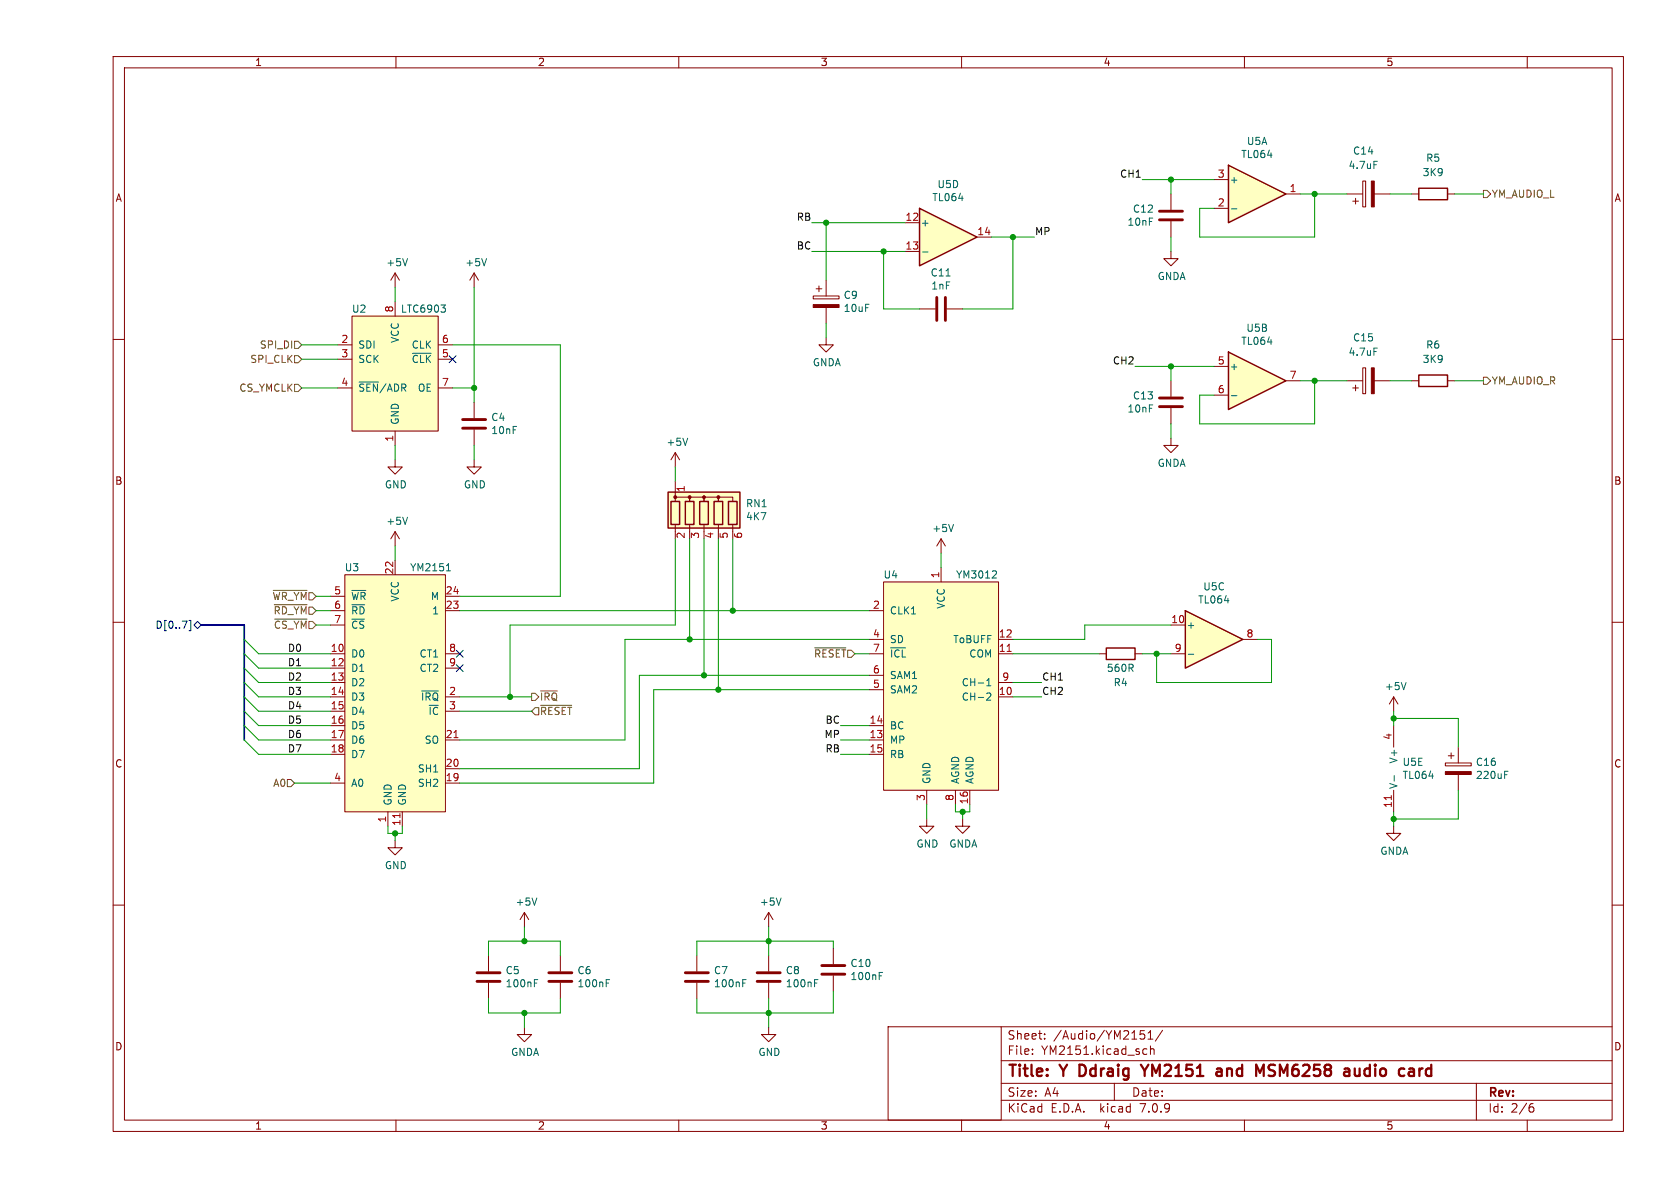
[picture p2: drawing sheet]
<svg xmlns="http://www.w3.org/2000/svg" width="297mm" height="210mm" viewBox="0 0 297 210" stroke-linecap="round" stroke-linejoin="round" font-family="sans-serif">
<g fill="none" stroke="#840000" stroke-width=".18">
<path d="M20 10h267v190h-267zM22 12h263v186h-263zM70 10v2M120 10v2M170 10v2M220 10v2M270 10v2M20 60h2M146 59.7v1.3h1.3l-1.3 1.2-1.2-1.2h1.2M285 60h2M207 77.5v1.2h1.3l-1.3 1.3-1.3-1.3h1.3M69.8 81.3v1.3h1.3l-1.3 1.2-1.2-1.2h1.2"/>
<path d="M69.8 94l-.7 1.3M69.8 94v2.5M69.8 94l.8 1.3M166.4 95.3l-.8 1.2M166.4 95.3v2.5M166.4 95.3l.7 1.2M20 110h2M194.3 115.6h1.3M200.7 115.6h1.2M285 110h2M246.4 128.3v3.8M246.4 139.7v3.8"/>
<path d="M20 160h2M285 160h2M123.2 168.9v2.8M123.2 173.7v2.8M135.9 168.9v2.8M135.9 173.7v2.8M70 198v2M120 198v2M135.9 181.6v1.3h1.3l-1.3 1.3-1.3-1.3h1.3M157 181.5h20v16.5h-20zM170 198v2M177 194.5h108"/>
<path d="M177 191.5h108M177 187.5h108M177 181.5h108M182.5 186.3v.1M182.5 185.5v.1M184.7 183.6v.1M184.7 182.8v.1M197 191.5v3M201.6 182.2h.7M201.7 182.8h.4l.3 .3-.1 .5-.6 .1M202.3 185.4l.4 .1M202.7 186.3l-.4 .1"/>
<path d="M203 182.6l.4-.4v1.5M203 183.7h.8M203.4 185.5l.2-.1 .4 .1v.9M203.4 184.9v1.5M205.5 182.1l-1.3 2M220 198v2M261 191.5v6.5M270 198v2M270.6 195.7h.3l.3 .3-.1 .5-.5 .1M271 195.1l-.4 .1"/>
</g>
<g fill="none" stroke="#840000" stroke-width=".4">
<path d="M191.3 188.2h-.5v2h.5M201.7 188.2l.7 1.1M202.4 189.3v.9M203 188.2l-.6 1.1M215.1 189l.2-.1 .6 .1 .1 1.2M216 189.4h-.7a.39 .39 0 0 0-.3 .4 .39 .39 0 0 0 .3 .4l.7-.1M222.7 189.6l.7-1.4v2M224.3 190.1l.7 .1M224.6 188.2a.49 .49 0 0 0-.3 .5 .49 .49 0 0 0 .3 .5M239.5 188.9l.1 1.2a.54 .54 0 0 0 .8-.1M240.4 188.9v1.3M250.9 188.9v1.3"/>
<path d="M251.5 188.9a.51 .51 0 0 0-.6 .4"/>
</g>
<path d="M121.2 173.5h4M121.2 172h4M133.9 173.5h4M133.9 172h4" fill="none" stroke="#840000" stroke-width=".51"/>
<path d="M72 91.4l-.4 1.3M168.6 92.7l-.5 1.3M246.5 137.1v1M131.3 173.8h.4M131.3 173.2h.6M144 173.8h.4M144 173.2h.6" fill="none" stroke="#006464" stroke-width=".18"/>
<path d="M195.6 114.6h5.1v2h-5.1z" fill="none" stroke="#840000" stroke-width=".25"/>
<path d="M246 140.6v.8" fill="none" stroke="#a90000" stroke-width=".18"/>
<path d="M162.6 36.8l10.1 5.1-10.1 5.1z" fill="#ffffc2"/>
<path d="M162.6 36.8l10.1 5.1-10.1 5.1z" fill="none" stroke="#840000" stroke-width=".25"/>
<path d="M160 39.4h2.6M160 44.5h2.6M172.7 41.9h2.6" fill="none" stroke="#840000" stroke-width=".18"/>
<path d="M163.1 44.5h1" fill="none" stroke="#006464" stroke-width=".18"/>
<path d="M209.5 108l10.2 5-10.2 5.1z" fill="#ffffc2"/>
<path d="M250.8 33.3h5.1v2h-5.1zM209.5 108l10.2 5-10.2 5.1z" fill="none" stroke="#840000" stroke-width=".25"/>
<g fill="none" stroke="#840000" stroke-width=".18">
<path d="M249.6 34.3h1.2M255.9 34.3h1.3M207 44.5v1.2h1.3l-1.3 1.3-1.3-1.3h1.3M83.8 71.1v2.8M83.8 75.9v2.8M83.8 81.3v1.3h1.3l-1.3 1.2-1.3-1.2h1.3M153.7 113h2.5M153.7 115.6h2.5M153.7 108h2.5M153.7 119.4h2.5M156.2 102.9h20.3v36.8h-20.3zM166.4 100.3v2.6"/>
<path d="M176.5 113h2.6M176.5 115.6h2.6M207 110.5h2.5M207 115.6h2.5M219.7 113h2.5M153.7 130.8h2.5M153.7 128.3h2.5M153.7 133.4h2.5M153.7 121.9h2.5M163.8 139.7v2.5M168.9 139.7v2.5M171.4 139.7v2.5"/>
<path d="M176.5 123.2h2.6M176.5 120.7h2.6M246.4 123.2l-.8 1.3M246.4 123.2v2.5M246.4 123.2l.7 1.3M255.5 134.9h4.6v.5h-4.6zM256 133.6h1M256.5 133.1v1M257.8 132.1v2.8M257.8 136.9v2.8M147.3 167.6v2.8M147.3 172.5v2.8"/>
</g>
<path d="M176 101l.2 .2-.1 .3-.7 .7h.8M210.1 115.7h.9M174.4 121.2h.8M174.4 120.3l.4-.3v1.2M174.5 122.6l.4-.1 .3 .4-.8 .9h.8M248.6 120.6l-.4 1.3M266 136.9h.4M266 136.3h.6M155.4 172.5h.5M155.4 171.9h.6" fill="none" stroke="#006464" stroke-width=".18"/>
<path d="M81.8 75.7h4.1M81.8 74.2h4.1M145.3 172.2h4.1M145.3 170.7h4.1" fill="none" stroke="#840000" stroke-width=".51"/>
<path d="M255.5 136.4h4.6v.5h-4.6z" fill="#840000" stroke="#840000" stroke-width=".18"/>
<path d="M156.2 102.9h20.3v36.8h-20.3z" fill="#ffffc2" stroke="#ffffc2" stroke-width=".18"/>
<path d="M178 115.2h.8" fill="none" stroke="#a90000" stroke-width=".18"/>
<path d="M217.2 62.2l10.1 5.1-10.1 5.1z" fill="#ffffc2"/>
<path d="M217.2 62.2l10.1 5.1-10.1 5.1zM250.8 66.3h5.1v2h-5.1z" fill="none" stroke="#840000" stroke-width=".25"/>
<g fill="none" stroke="#840000" stroke-width=".18">
<path d="M207 34.3v2.8M207 39.1v2.8M238.1 34.3h2.8M239.1 35.6h1.1M239.6 35.1v1M240.9 32h.5v4.6h-.5zM243 34.3h2.7M143.8 52.3h4.5v.5h-4.5zM144.3 51.1h1M144.8 50.5v1.1M146 49.5v2.8M146 54.4v2.8"/>
<path d="M162.6 54.6h2.8M167.4 54.6h2.8M207 67.3v2.8M207 72.1v2.8M214.6 64.8h2.6M214.6 69.9h2.6M227.3 67.3h2.6M249.6 67.3h1.2M255.9 67.3h1.3M163.8 144.8v1.3h1.3l-1.3 1.2-1.2-1.2h1.2M170.2 144.8v1.3h1.2l-1.2 1.2-1.3-1.2h1.3M99.1 168.9v2.8"/>
<path d="M99.1 173.7v2.8M135.9 161.3l-.8 1.3M135.9 161.3v2.5M135.9 161.3l.8 1.3"/>
</g>
<path d="M242.9 28.5h.6M167.2 48.8h.8M217.7 69.9h1M138.1 158.7l-.4 1.3M107.2 173.8h.4M107.2 173.2h.6" fill="none" stroke="#006464" stroke-width=".18"/>
<g fill="#840000" stroke="#840000" stroke-width=".18">
<path d="M143.8 53.8h4.5v.6h-4.5z"/>
<path d="M242.4 32h.6v4.6h-.6z"/>
</g>
<path d="M205 37.3h4M205 38.9h4M165.6 52.6v4M167.1 52.6v4M205 70.4h4M205 71.9h4M97 173.5h4.1M97 172h4.1" fill="none" stroke="#840000" stroke-width=".51"/>
<path d="M217.2 29.2l10.1 5.1-10.1 5.1z" fill="#ffffc2"/>
<path d="M217.2 29.2l10.1 5.1-10.1 5.1zM118.1 87h12.7v6.3h-12.7zM118.6 88.6h1.5v4.1h-1.5zM121.2 88.6h1.5v4.1h-1.5zM123.7 88.6h1.5v4.1h-1.5zM126.2 88.6h1.6v4.1h-1.6zM128.8 88.6h1.5v4.1h-1.5z" fill="none" stroke="#840000" stroke-width=".25"/>
<g fill="none" stroke="#840000" stroke-width=".18">
<path d="M214.6 36.8h2.6M214.6 31.8h2.6M227.3 34.3h2.6M62.2 55.9h15.3v20.3h-15.3zM69.8 48.3l-.7 1.2M69.8 48.3v2.5M69.8 53.3v2.6M69.8 48.3l.8 1.2M83.8 48.3l-.7 1.2M83.8 48.3v2.5M83.8 48.3l.8 1.2M59.7 61h2.5"/>
<path d="M59.7 63.5h2.5M59.7 68.6h2.5M69.8 76.2v2.5M77.5 61h2.5M77.5 63.5h2.5M77.5 68.6h2.5M238.1 67.3h2.8M239.1 68.6h1.1M239.6 68.1v1M240.9 65h.5v4.6h-.5zM243 67.3h2.7M69.8 99.1v2.5"/>
<path d="M119.4 88.6v-.7h2.5v.7v-.7h2.6v.7v-.7h2.5v.7v-.7h2.5v.7M119.4 80v2.6M119.4 85.1v2.5M119.4 92.7v2.6M119.4 80l-.8 1.3M119.4 80l.7 1.3M121.9 92.7v1.3M124.5 92.7v1.3M127 92.7v1.3M129.5 92.7v1.3M58.4 115.6h2.6M58.4 118.1h2.6"/>
<path d="M58.4 108h2.6M58.4 105.4h2.6M58.4 110.5h2.6M61 101.6h17.7v41.9h-17.7zM78.7 115.6h2.6M78.7 118.1h2.6M78.7 108h2.6M78.7 105.4h2.6M58.4 120.7h2.6M58.4 123.2h2.6M58.4 125.7h2.6M58.4 128.3h2.6"/>
<path d="M58.4 130.8h2.6M58.4 133.4h2.6M58.4 138.4h2.6M78.7 123.2h2.6M78.7 125.7h2.6M78.7 130.8h2.6M78.7 138.4h2.6M78.7 135.9h2.6M68.6 143.5v2.6M69.8 148.6v1.3h1.3l-1.3 1.2-1.2-1.2h1.2M71.1 143.5v2.6M246.4 146.1v1.2h1.2l-1.2 1.3-1.3-1.3h1.3"/>
<path d="M86.4 168.9v2.8M86.4 173.7v2.8M92.7 161.3l-.8 1.3M92.7 161.3v2.5M92.7 161.3l.8 1.3M92.7 181.6v1.3h1.3l-1.3 1.3-1.3-1.3h1.3"/>
</g>
<g fill="none" stroke="#006464" stroke-width=".18">
<path d="M217.7 36.9h1M72 45.7l-.4 1.3M78 53.9h.7l-.4 .5M78.5 54.4l.2 .2v.3l-.2 .3M86 45.7l-.4 1.3M63.5 67.5h3.4M72.9 62.5h3.3M121.6 77.5l-.4 1.2M242.9 61.5h.6M79.2 99.8l.1-.2v1.3M62.2 104.4h2.5M78.9 100.9h.7"/>
<path d="M74.5 122.1h3M94.9 158.7l-.4 1.3M94.5 173.8h.4M94.5 173.2h.6"/>
</g>
<g fill="#ffffc2" stroke="#ffffc2" stroke-width=".18">
<path d="M62.2 55.9h15.3v20.3h-15.3z"/>
<path d="M61 101.6h17.7v41.9h-17.7z"/>
<path d="M118.1 87h12.7v6.3h-12.7z"/>
</g>
<g fill="#840000" stroke="#840000" stroke-width=".18">
<path d="M242.4 65h.6v4.6h-.6z"/>
<circle cx="119.4" cy="87.9" r=".25"/>
<circle cx="121.9" cy="87.9" r=".25"/>
<circle cx="124.5" cy="87.9" r=".25"/>
<circle cx="127" cy="87.9" r=".25"/>
</g>
<path d="M80.3 130.4h.7M70.7 143.8v.7" fill="none" stroke="#a90000" stroke-width=".18"/>
<path d="M84.3 173.5h4.1M84.3 172h4.1" fill="none" stroke="#840000" stroke-width=".51"/>
<g fill="none" stroke="#725600" stroke-width=".18">
<path d="M262.3 33.7h.6l.6 .6-.6 .6h-.6zM52.1 67.9h.6l.6 .7-.6 .6h-.6zM52.1 62.9h.6l.6 .6-.6 .6h-.6zM52.1 60.3h.6l.6 .7-.6 .6h-.6zM262.3 66.7h.6l.6 .6-.6 .6h-.6zM48.3 104.4h6M48.5 106.9h5.8M48.5 109.4h5.8M144 114.5h5.5M50.8 137.8h.6l.7 .6-.7 .7h-.6zM94 122.6h.6l.6 .6-.6 .6h-.6zM94.6 125.1h.6v1.3h-.6l-.6-.7z"/>
<path d="M95.6 124.7h5.5M95.6 122.1h2.9"/>
</g>
<path d="M79.4 62.9l1.2 1.2M80.6 62.9l-1.2 1.2M33.4 109.7h.3v1.8h-.3M34.3 110.5l.6-.6 .7 .6-.7 .6zM80.7 117.5l1.2 1.2M80.7 115l1.2 1.2M81.9 117.5l-1.2 1.2M81.9 115l-1.2 1.2" fill="none" stroke="#000084" stroke-width=".18"/>
<path d="M35.6 110.5h7.6v20.3" fill="none" stroke="#000084" stroke-width=".3"/>
<g fill="none" stroke="#009600" stroke-width=".18">
<path d="M143.5 39.4h16.5M146 39.4v10.1M201.9 31.8h12.7M207 31.8v2.5M229.9 34.3h8.2M232.4 34.3v7.6h-20.3v-5.1h2.5M245.7 34.3h3.9M257.2 34.3h5.1M69.8 50.8v2.5M83.8 50.8v20.3M143.5 44.5h16.5M146 57.2v2.5"/>
<path d="M156.2 44.5v10.1h6.4M175.3 41.9h7.6M179.1 41.9v12.7h-8.9M207 41.9v2.6M53.3 68.6h6.4M53.3 61h6.4M53.3 63.5h6.4M69.8 78.7v2.6M80 68.6h3.8M80 61h19.1v44.4h-17.8M83.8 78.7v2.6M200.7 64.8h13.9"/>
<path d="M207 64.8v2.5M207 74.9v2.6M229.9 67.3h8.2M232.4 67.3v7.6h-20.3v-5h2.5M245.7 67.3h3.9M257.2 67.3h5.1M69.8 96.5v2.6M119.4 95.3v15.2h-29.2v12.7M119.4 82.6v2.5M121.9 95.3v17.7M124.5 95.3v24.1M127 95.3v26.6"/>
<path d="M129.5 95.3v12.7M166.4 97.8v2.5M43.2 118.1l2.5 2.6h12.7M43.2 113l2.5 2.6h12.7M43.2 115.6l2.5 2.5h12.7M55.9 108h2.5M55.9 105.4h2.5M55.9 110.5h2.5M81.3 108h72.4M151.1 115.6h2.6M153.7 113h-43.2v17.8h-29.2M153.7 119.4h-40.7v16.5h-31.7"/>
<path d="M179.1 115.6h15.2M201.9 115.6h5.1M207 110.5h-15.2v2.5h-12.7M222.2 113h2.6v7.7h-20.3v-5.1M43.2 128.3l2.5 2.5h12.7M43.2 130.8l2.5 2.6h12.7M43.2 123.2l2.5 2.5h12.7M43.2 120.7l2.5 2.5h12.7M43.2 125.7l2.5 2.6h12.7M52.1 138.4h6.3M81.3 125.7h12.7M81.3 123.2h12.7"/>
<path d="M148.6 130.8h5.1M148.6 133.4h5.1M148.6 128.3h5.1M153.7 121.9h-38.1v16.5h-34.3M179.1 120.7h5M179.1 123.2h5M246.4 127h11.4v5.1M246.4 125.7v2.6M257.8 139.7v5.1h-11.4M68.6 146.1v1.2h2.5v-1.2M69.8 147.3v1.3M163.8 142.2v2.6"/>
<path d="M168.9 142.2v1.3h2.5v-1.3M170.2 143.5v1.3M246.4 143.5v2.6M86.4 168.9v-2.5h12.7v2.5M86.4 176.5v2.6h12.7v-2.6M92.7 163.8v2.6M92.7 179.1v2.5M135.9 163.8v5.1M135.9 176.5v5.1M147.3 167.6v-1.2h-24.1v2.5M147.3 175.3v3.8h-24.1v-2.6"/>
</g>
<g fill="#009600" stroke="#009600" stroke-width=".18">
<circle cx="83.8" cy="68.6" r=".46"/>
<circle cx="204.5" cy="115.6" r=".46"/>
<circle cx="156.2" cy="44.5" r=".46"/>
<circle cx="179.1" cy="41.9" r=".46"/>
<circle cx="146" cy="39.4" r=".46"/>
<circle cx="124.5" cy="119.4" r=".46"/>
<circle cx="127" cy="121.9" r=".46"/>
<circle cx="170.2" cy="143.5" r=".46"/>
<circle cx="135.9" cy="166.4" r=".46"/>
<circle cx="135.9" cy="179.1" r=".46"/>
<circle cx="207" cy="31.8" r=".46"/>
<circle cx="207" cy="64.8" r=".46"/>
<circle cx="232.4" cy="67.3" r=".46"/>
<circle cx="232.4" cy="34.3" r=".46"/>
<circle cx="246.4" cy="127" r=".46"/>
<circle cx="246.4" cy="144.8" r=".46"/>
<circle cx="121.9" cy="113" r=".46"/>
<circle cx="90.2" cy="123.2" r=".46"/>
<circle cx="129.5" cy="108" r=".46"/>
<circle cx="92.7" cy="166.4" r=".46"/>
<circle cx="69.8" cy="147.3" r=".46"/>
<circle cx="92.7" cy="179.1" r=".46"/>
</g>
<g font-size="2.8" fill="#840000">
<text x="178" y="190.9">Title:</text>
<text x="187.7" y="190.9">Y</text>
<text x="191.7" y="190.9">Ddraig</text>
<text x="203.6" y="190.9">YM2151</text>
<text x="217.6" y="190.9">and</text>
<text x="225.3" y="190.9">MSM6258</text>
<text x="241.8" y="190.9">audio</text>
<text x="252.3" y="190.9">card</text>
</g>
<g font-size="2.1" fill="#840000">
<text x="178" y="184">Sheet:</text>
<text x="186.2" y="184">/Audio/YM2151/</text>
<text x="178" y="186.7">File:</text>
<text x="184.1" y="186.7">YM2151.kicad_sch</text>
<text x="178" y="196.9">KiCad</text>
<text x="178" y="194.1">Size:</text>
<text x="184.7" y="194.1">A4</text>
<text x="185.7" y="196.9">E.D.A.</text>
<text x="194.6" y="196.9">kicad</text>
<text x="200" y="194.1">Date:</text>
<text x="201.8" y="196.9">7.0.9</text>
<text x="263" y="194.3">Rev:</text>
<text x="263" y="196.9">Id:</text>
<text x="267.1" y="196.9">2/6</text>
</g>
<g font-size="1.8" fill="#840000">
<text x="45" y="11.9">1</text>
<text x="95" y="11.9">2</text>
<text x="145" y="11.9">3</text>
<text x="195" y="11.9">4</text>
<text x="245" y="11.9">5</text>
<text x="20.3" y="35.9">A</text>
<text x="285.3" y="35.9">A</text>
<text x="20.3" y="85.9">B</text>
<text x="285.3" y="85.9">B</text>
<text x="121.4" y="95.3" transform="rotate(-90 121.4 95.3)">2</text>
<text x="123.9" y="95.3" transform="rotate(-90 123.9 95.3)">3</text>
<text x="126.4" y="95.3" transform="rotate(-90 126.4 95.3)">4</text>
<text x="129" y="95.3" transform="rotate(-90 129 95.3)">5</text>
<text x="20.3" y="135.9">C</text>
<text x="285.3" y="135.9">C</text>
<text x="20.3" y="185.9">D</text>
<text x="285.3" y="185.9">D</text>
<text x="45" y="199.9">1</text>
<text x="95" y="199.9">2</text>
<text x="145" y="199.9">3</text>
<text x="195" y="199.9">4</text>
<text x="245" y="199.9">5</text>
</g>
<g font-size="1.8" fill="#006464">
<text x="219.3" y="28.1">TL064</text>
<text x="220.3" y="25.8">U5A</text>
<text x="239.1" y="27.5">C14</text>
<text x="252" y="28.8">R5</text>
<text x="164.7" y="35.8">TL064</text>
<text x="165.6" y="33.5">U5D</text>
<text x="217.3" y="32.6">+</text>
<text x="238.3" y="30.1">4.7uF</text>
<text x="251.4" y="31.3">3K9</text>
<text x="162.7" y="40.2">+</text>
<text x="199.2" y="40.1">10nF</text>
<text x="200.2" y="37.8">C12</text>
<text x="68.2" y="47.3">+5V</text>
<text x="82.2" y="47.3">+5V</text>
<text x="149.1" y="53">C9</text>
<text x="164.4" y="49.1">C11</text>
<text x="164.5" y="51.4">1nF</text>
<text x="204.6" y="49.7">GNDA</text>
<text x="62.1" y="55.5">U2</text>
<text x="70.8" y="55.5">LTC6903</text>
<text x="149.1" y="55.3">10uF</text>
<text x="220.2" y="58.9">U5B</text>
<text x="63.2" y="61.8">SDI</text>
<text x="63.2" y="64.4">SCK</text>
<text x="70.7" y="60.7" transform="rotate(-90 70.7 60.7)">VCC</text>
<text x="72.7" y="64.4">~{CLK}</text>
<text x="72.7" y="61.8">CLK</text>
<text x="143.6" y="64.9">GNDA</text>
<text x="217.3" y="65.6">+</text>
<text x="219.3" y="61.2">TL064</text>
<text x="238.3" y="63.1">4.7uF</text>
<text x="239.1" y="60.6">C15</text>
<text x="251.4" y="64.4">3K9</text>
<text x="252" y="61.8">R6</text>
<text x="63.2" y="69.4">~{SEN}/ADR OE</text>
<text x="200.2" y="70.8">C13</text>
<text x="70.7" y="75.2" transform="rotate(-90 70.7 75.2)">GND</text>
<text x="86.8" y="74.6">C4</text>
<text x="86.8" y="76.9">10nF</text>
<text x="199.2" y="73.1">10nF</text>
<text x="117.7" y="79">+5V</text>
<text x="204.6" y="82.7">GNDA</text>
<text x="67.9" y="86.5">GND</text>
<text x="81.9" y="86.5">GND</text>
<text x="131.8" y="89.9">RN1</text>
<text x="68.2" y="93">+5V</text>
<text x="131.8" y="92.2">4K7</text>
<text x="164.7" y="94.3">+5V</text>
<text x="60.9" y="101.2">U3</text>
<text x="72.4" y="101.2">YM2151</text>
<text x="62" y="106.3">~{WR}</text>
<text x="70.7" y="106.4" transform="rotate(-90 70.7 106.4)">VCC</text>
<text x="76.1" y="106.3">M</text>
<text x="156.1" y="102.5">U4</text>
<text x="167.2" y="107.7" transform="rotate(-90 167.2 107.7)">VCC</text>
<text x="168.9" y="102.5">YM3012</text>
<text x="211.7" y="106.9">TL064</text>
<text x="212.6" y="104.6">U5C</text>
<text x="62" y="108.8">~{RD}</text>
<text x="62" y="111.4">~{CS}</text>
<text x="76.3" y="108.8">1</text>
<text x="157.2" y="108.8">CLK1</text>
<text x="157.2" y="113.9">SD</text>
<text x="168.4" y="113.9">ToBUFF</text>
<text x="209.7" y="111.4">+</text>
<text x="62" y="116.4">D0</text>
<text x="62" y="119">D1</text>
<text x="74.1" y="116.4">CT1</text>
<text x="74.1" y="119">CT2</text>
<text x="157.2" y="116.4">~{ICL}</text>
<text x="171.3" y="116.4">COM</text>
<text x="195.6" y="119">560R</text>
<text x="62" y="121.5">D2</text>
<text x="62" y="124.1">D3</text>
<text x="74.3" y="124.1">~{IRQ}</text>
<text x="157.2" y="122.8">SAM2</text>
<text x="157.2" y="120.2">SAM1</text>
<text x="169.9" y="124.1">CH-2</text>
<text x="169.9" y="121.5">CH-1</text>
<text x="196.8" y="121.5">R4</text>
<text x="244.7" y="122.2">+5V</text>
<text x="62" y="126.6">D4</text>
<text x="62" y="129.1">D5</text>
<text x="62" y="131.7">D6</text>
<text x="75" y="131.7">SO</text>
<text x="75.6" y="126.6">~{IC}</text>
<text x="157.2" y="131.7">MP</text>
<text x="157.2" y="129.1">BC</text>
<text x="62" y="134.2">D7</text>
<text x="73.8" y="136.8">SH1</text>
<text x="157.2" y="134.2">RB</text>
<text x="247.2" y="135.1" transform="rotate(-90 247.2 135.1)">V+</text>
<text x="247.9" y="135.6">U5E</text>
<text x="247.9" y="137.9">TL064</text>
<text x="260.8" y="135.6">C16</text>
<text x="260.8" y="137.9">220uF</text>
<text x="62" y="139.3">A0</text>
<text x="69.4" y="142.5" transform="rotate(-90 69.4 142.5)">GND</text>
<text x="72" y="142.5" transform="rotate(-90 72 142.5)">GND</text>
<text x="73.8" y="139.3">SH2</text>
<text x="164.7" y="138.7" transform="rotate(-90 164.7 138.7)">GND</text>
<text x="169.8" y="138.7" transform="rotate(-90 169.8 138.7)">AGND</text>
<text x="172.3" y="138.7" transform="rotate(-90 172.3 138.7)">AGND</text>
<text x="247.2" y="139.6" transform="rotate(-90 247.2 139.6)">V-</text>
<text x="67.9" y="153.8">GND</text>
<text x="161.9" y="150">GND</text>
<text x="167.7" y="150">GNDA</text>
<text x="243.9" y="151.3">GNDA</text>
<text x="91.1" y="160.3">+5V</text>
<text x="134.2" y="160.3">+5V</text>
<text x="89.3" y="172.4">C5</text>
<text x="102" y="172.4">C6</text>
<text x="126.1" y="172.4">C7</text>
<text x="138.8" y="172.4">C8</text>
<text x="150.3" y="173.5">100nF</text>
<text x="150.3" y="171.1">C10</text>
<text x="89.3" y="174.7">100nF</text>
<text x="102" y="174.7">100nF</text>
<text x="126.1" y="174.7">100nF</text>
<text x="138.8" y="174.7">100nF</text>
<text x="90.3" y="186.9">GNDA</text>
<text x="134" y="186.9">GND</text>
</g>
<g font-size="1.8" fill="#0f0f0f">
<text x="197.9" y="31.5">CH1</text>
<text x="140.8" y="39.1">RB</text>
<text x="182.9" y="41.6">MP</text>
<text x="140.8" y="44.2">BC</text>
<text x="196.6" y="64.5">CH2</text>
<text x="50.8" y="117.8">D1</text>
<text x="50.8" y="115.3">D0</text>
<text x="50.8" y="122.9">D3</text>
<text x="50.8" y="125.5">D4</text>
<text x="50.8" y="120.4">D2</text>
<text x="184.1" y="120.4">CH1</text>
<text x="184.1" y="122.9">CH2</text>
<text x="50.8" y="128">D5</text>
<text x="50.8" y="130.5">D6</text>
<text x="145.7" y="130.5">MP</text>
<text x="145.8" y="128">BC</text>
<text x="50.8" y="133.1">D7</text>
<text x="145.8" y="133.1">RB</text>
</g>
<g font-size="1.8" fill="#a90000">
<text x="215.2" y="31.5">3</text>
<text x="227.9" y="34">1</text>
<text x="160" y="39.1">12</text>
<text x="172.7" y="41.7">14</text>
<text x="215.2" y="36.6">2</text>
<text x="160" y="44.2">13</text>
<text x="69.6" y="55.3" transform="rotate(-90 69.6 55.3)">8</text>
<text x="60.3" y="60.7">2</text>
<text x="60.3" y="63.2">3</text>
<text x="78" y="63.2">5</text>
<text x="78" y="60.7">6</text>
<text x="215.2" y="64.5">5</text>
<text x="60.3" y="68.3">4</text>
<text x="78" y="68.3">7</text>
<text x="215.2" y="69.6">6</text>
<text x="227.9" y="67.1">7</text>
<text x="69.6" y="78.2" transform="rotate(-90 69.6 78.2)">1</text>
<text x="121.4" y="87.1" transform="rotate(-90 121.4 87.1)">1</text>
<text x="131.5" y="95.3" transform="rotate(-90 131.5 95.3)">6</text>
<text x="69.6" y="101.6" transform="rotate(-90 69.6 101.6)">22</text>
<text x="59" y="105.2">5</text>
<text x="59" y="107.7">6</text>
<text x="78.7" y="107.7">23</text>
<text x="78.7" y="105.2">24</text>
<text x="154.2" y="107.7">2</text>
<text x="166.1" y="102.3" transform="rotate(-90 166.1 102.3)">1</text>
<text x="59" y="110.2">7</text>
<text x="154.2" y="112.8">4</text>
<text x="176.5" y="112.8">12</text>
<text x="207" y="110.2">10</text>
<text x="220.3" y="112.8">8</text>
<text x="58.4" y="115.3">10</text>
<text x="58.4" y="117.9">12</text>
<text x="79.3" y="115.3">8</text>
<text x="79.3" y="117.9">9</text>
<text x="154.2" y="119.1">6</text>
<text x="154.2" y="115.3">7</text>
<text x="176.5" y="115.3">11</text>
<text x="207.6" y="115.3">9</text>
<text x="58.4" y="120.4">13</text>
<text x="58.4" y="122.9">14</text>
<text x="58.4" y="125.5">15</text>
<text x="79.3" y="122.9">2</text>
<text x="79.3" y="125.5">3</text>
<text x="154.2" y="121.7">5</text>
<text x="176.5" y="122.9">10</text>
<text x="177.1" y="120.4">9</text>
<text x="58.4" y="128">16</text>
<text x="58.4" y="130.6">17</text>
<text x="78.7" y="130.6">21</text>
<text x="153.6" y="130.6">13</text>
<text x="153.6" y="128">14</text>
<text x="246.1" y="130.9" transform="rotate(-90 246.1 130.9)">4</text>
<text x="58.4" y="133.1">18</text>
<text x="78.7" y="135.6">20</text>
<text x="153.6" y="133.1">15</text>
<text x="59" y="138.2">4</text>
<text x="78.7" y="138.2">19</text>
<text x="163.6" y="141.7" transform="rotate(-90 163.6 141.7)">3</text>
<text x="168.7" y="141.7" transform="rotate(-90 168.7 141.7)">8</text>
<text x="171.2" y="142.3" transform="rotate(-90 171.2 142.3)">16</text>
<text x="246.1" y="142.9" transform="rotate(-90 246.1 142.9)">11</text>
<text x="68.3" y="145.5" transform="rotate(-90 68.3 145.5)">1</text>
<text x="70.9" y="146.1" transform="rotate(-90 70.9 146.1)">11</text>
</g>
<g font-size="1.8" fill="#725600">
<text x="263.6" y="35.2">YM_AUDIO_L</text>
<text x="44.1" y="64.4">SPI_CLK</text>
<text x="45.8" y="61.8">SPI_DI</text>
<text x="42.2" y="69.4">CS_YMCLK</text>
<text x="263.6" y="68.2">YM_AUDIO_R</text>
<text x="48.1" y="106.3">~{WR_YM}</text>
<text x="48.3" y="108.8">~{RD_YM}</text>
<text x="48.3" y="111.4">~{CS_YM}</text>
<text x="143.8" y="116.4">~{RESET}</text>
<text x="95.4" y="124.1">~{IRQ}</text>
<text x="95.4" y="126.6">~{RESET}</text>
<text x="48.2" y="139.3">A0</text>
</g>
<text font-size="1.8" fill="#000084" x="27.4" y="111.4">D[0..7]</text>
</svg>
